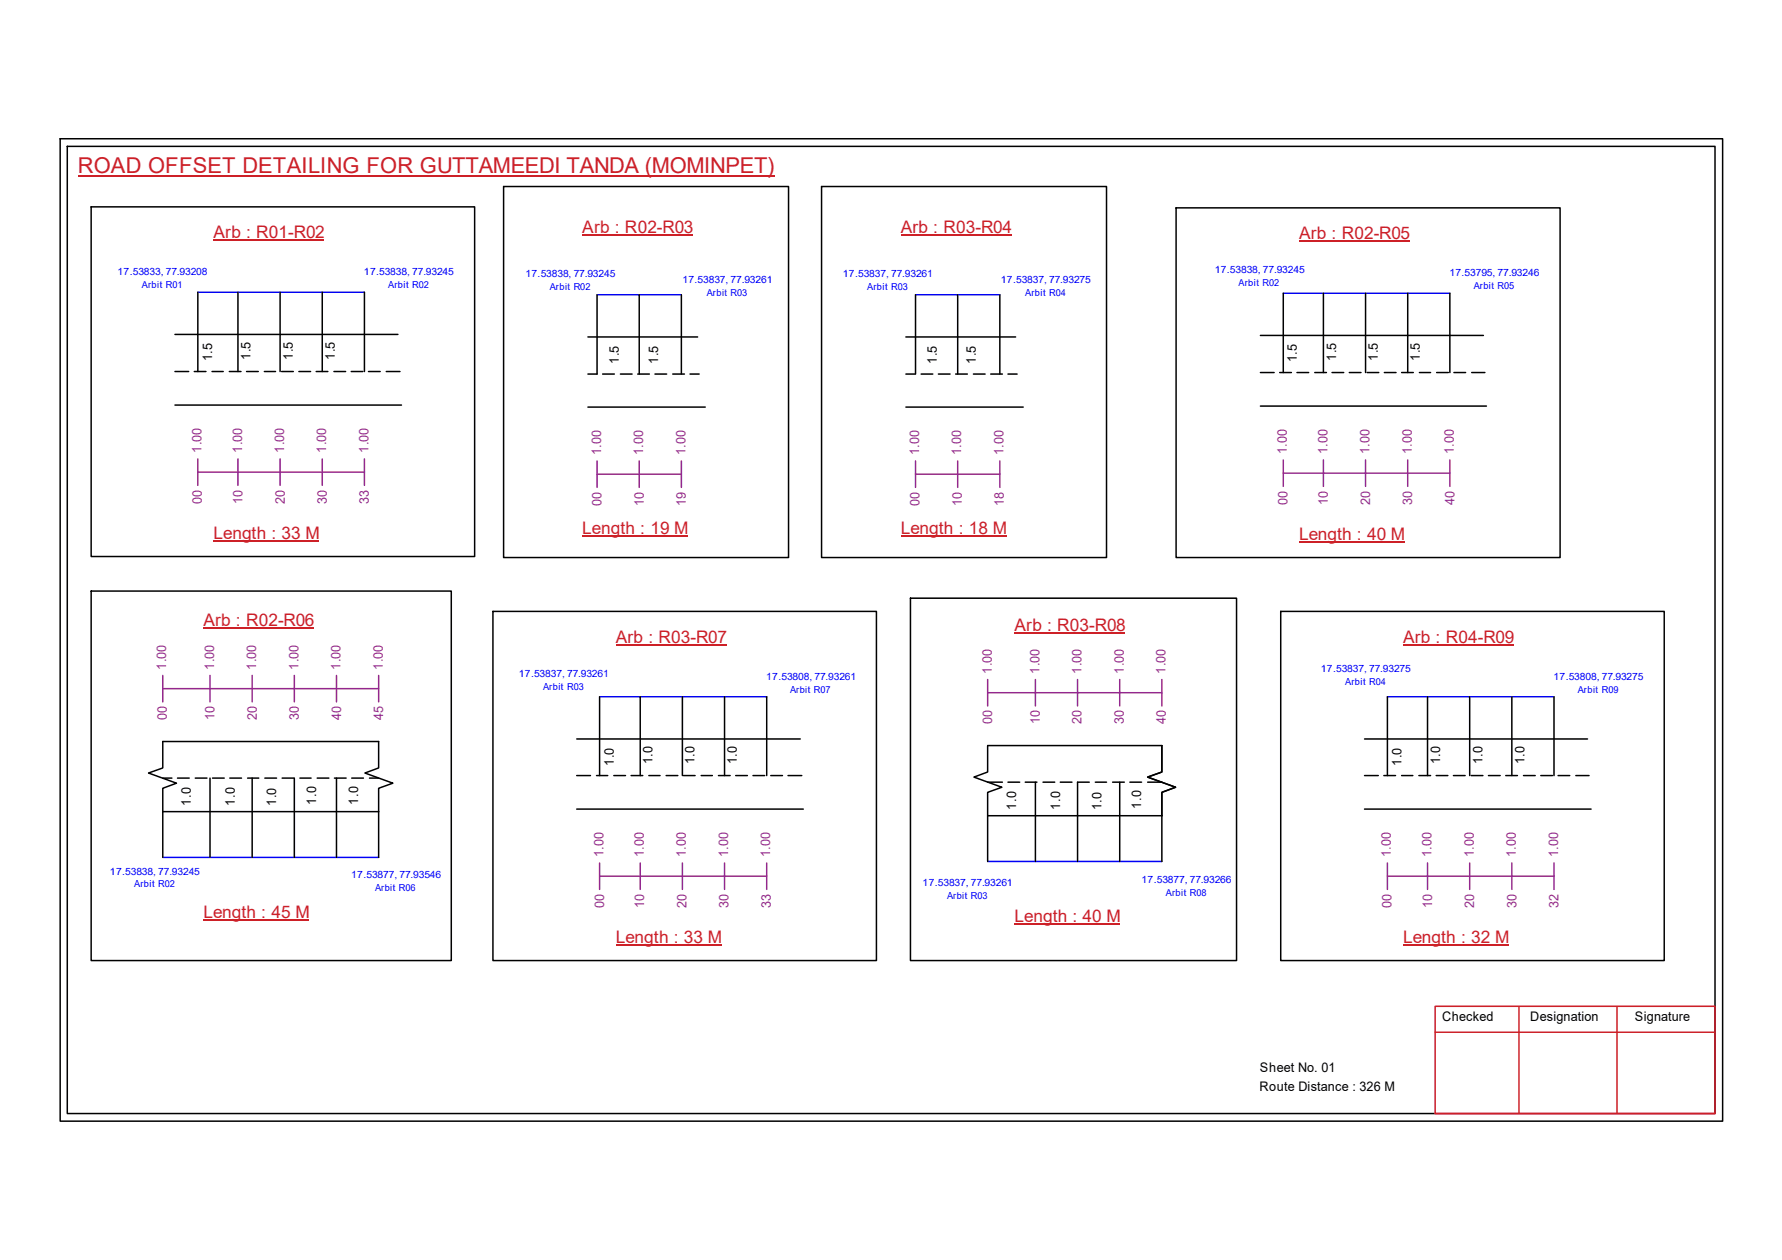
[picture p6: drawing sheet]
<svg xmlns="http://www.w3.org/2000/svg" width="297mm" height="210mm" viewBox="0 0 297 210" stroke-linecap="round" stroke-linejoin="round" font-family="sans-serif">
<g fill="none" stroke="#000" stroke-width=".25">
<path d="M10 23.1h277.1v163.7h-277.1zM11.2 24.4h274.7v161.1h-274.7zM15.2 34.5h63.9v58.2h-63.9zM83.9 31.1h47.5v61.8h-47.5zM136.9 31.1h47.5v61.8h-47.5zM196 34.6h64.1v58.3h-64.1zM29.2 55.7h37.1M33 48.7v13.2M39.7 48.7v13.2M46.7 48.7v13.2M53.7 48.7v13.2M60.7 48.7v13.2"/>
<path d="M98 56.1h18.3M99.5 49.1v13.2h-1.5M106.5 49.1v13.2M113.6 49.1v13.2M151 56.1h18.3M152.6 49.1v13.2M159.6 49.1v13.2M166.7 49.1v13.2M210.1 55.9h37.2M213.9 48.9v13.2M220.6 48.9v13.2M227.6 48.9v13.2"/>
<path d="M234.7 48.9v13.2M241.7 48.9v13.2M29.2 67.5h37.7M29.2 61.9h2.3M32.4 61.9h1.9M35.3 61.9h1.9M38.2 61.9h2M41.1 61.9h1.9M44.1 61.9h1.8M46.9 61.9h2M49.8 61.9h2M52.7 61.9h1.9"/>
<path d="M55.7 61.9h1.9M58.5 61.9h2M61.4 61.9h2M64.4 61.9h2.3M98 67.8h19.6M100.5 62.3h1.9M103.4 62.3h2M106.3 62.3h1.9M109.2 62.3h1.9M112.1 62.3h2M115 62.3h1.5M151 67.8h19.6"/>
<path d="M151 62.3h1.5M153.5 62.3h2M156.4 62.3h2M159.3 62.3h1.9M162.3 62.3h1.9M165.1 62.3h2M168 62.3h1.5M210.1 67.6h37.7M210.1 62.1h2.3M213.3 62.1h2M216.2 62.1h1.9M219.2 62.1h1.9"/>
<path d="M222 62.1h2M224.9 62.1h2M227.9 62.1h1.9M230.8 62.1h1.9M233.6 62.1h2M236.6 62.1h1.9M239.5 62.1h1.9M242.4 62.1h1.9M245.3 62.1h2.2M15.2 98.5h60v61.5h-60zM151.8 99.7h54.3v60.3h-54.3zM82.2 101.9h63.9v58.1h-63.9z"/>
<path d="M99.9 116.1v13.1M106.7 116.1v13.1M113.7 116.1v13.1M120.8 116.1v13.1M127.8 116.1v13.1M213.5 101.9h63.9v58.1h-63.9zM231.3 116.1v13.1M238 116.1v13.1M245 116.1v13.1M252 116.1v13.1M259 116.1v13.1M27.1 135.2v-3.9l2.3-.8-4.6-1.7 2.3-.9v-4.4h36v4.4l-2.3 .9 4.7 1.7-2.4 .8v3.9"/>
<path d="M27.1 135.2h36M27.1 129.6h1.6M27.1 135.2v7.6M29.6 129.6h1.9M32.6 129.6h1.9M35 129.6v13.2M35.4 129.6h2M38.3 129.6h2M41.3 129.6h1.8M42 129.6v13.2M44.2 129.6h1.9M47 129.6h2"/>
<path d="M49.1 129.6v13.2M50 129.6h1.9M52.9 129.6h1.9M55.7 129.6h2M56.1 129.6v13.2M58.6 129.6h2M61.6 129.6h1.5M63.1 135.2v7.6M96.1 123.1h37.3M96.1 134.8h37.8M96.1 129.2h2.3M99.4 129.2h1.9"/>
<path d="M102.3 129.2h2M105.2 129.2h1.9M108.2 129.2h1.8M111 129.2h2M113.9 129.2h2M116.9 129.2h1.8M119.8 129.2h1.9M122.6 129.2h2M125.5 129.2h2M128.5 129.2h1.9M131.4 129.2h2.2M164.6 135.9v-3.9l2.4-.9-4.7-1.6 2.3-.9v-4.4h29.1v4.4l-2.4 .9 4.7 1.6-2.3 .9v3.9"/>
<path d="M164.6 135.9h29.1M164.6 130.3h2.5M164.6 135.9v7.6M168 130.3h2M170.9 130.3h1.9M172.6 130.3v13.2M173.9 130.3h1.9M176.7 130.3h2M181.6 130.3h-2v13.2M182.6 130.3h1.8M185.5 130.3h1.9M186.6 130.3v13.2"/>
<path d="M188.3 130.3h2M191.3 130.3h2.4M193.7 135.9v7.6M227.5 123.1h37.1M227.5 134.8h37.7M227.5 129.2h2.2M230.7 129.2h1.9M233.6 129.2h1.9M236.5 129.2h2M239.4 129.2h1.9M242.3 129.2h1.9M245.2 129.2h2"/>
<path d="M248.1 129.2h2M251 129.2h1.9M254 129.2h1.9M256.8 129.2h2M259.7 129.2h2M262.7 129.2h2.2"/>
</g>
<path d="M239.2 167.6h46.7v17.9h-46.7zM239.2 172h46.7M253.2 167.6v17.9M269.5 167.6v17.9" fill="none" stroke="#cc1f26" stroke-width=".25"/>
<path d="M13 29.3h116.1" fill="none" stroke="#cd2027" stroke-width=".25"/>
<path d="M33 48.7h27.7M99.5 49.1h14.1M152.6 49.1h14.1M213.9 48.9h27.8M99.9 116.1h27.9M231.3 116.1h27.7M27.1 142.8h36M164.6 143.5h29.1" fill="none" stroke="#00f" stroke-width=".25"/>
<g fill="none" stroke="#93278f" stroke-width=".25">
<path d="M33 78.7h27.7M33 76.5v4.4M39.7 76.5v4.4M46.7 76.5v4.4M53.7 76.5v4.4M60.7 76.5v4.4M99.5 79h14.1M99.5 76.8v4.4M106.5 76.8v4.4M113.6 76.8v4.4M152.6 79h14.1M152.6 76.8v4.4"/>
<path d="M159.6 76.8v4.4M166.7 76.8v4.4M213.9 78.8h27.8M213.9 76.6v4.4M220.6 76.6v4.4M227.6 76.6v4.4M234.7 76.6v4.4M241.7 76.6v4.4M27.1 114.7h36M27.1 112.5v4.4M35 112.5v4.4M42 112.5v4.4"/>
<path d="M49.1 112.5v4.4M56.1 112.5v4.4M63.1 112.5v4.4M164.6 115.4h29.1M164.6 113.2v4.4M172.6 113.2v4.4M179.6 113.2v4.4M186.6 113.2v4.4M193.7 113.2v4.4M99.9 146h27.9M99.9 143.8v4.4M106.7 143.8v4.4"/>
<path d="M113.7 143.8v4.4M120.8 143.8v4.4M127.8 143.8v4.4M231.3 146h27.7M231.3 143.8v4.4M238 143.8v4.4M245 143.8v4.4M252 143.8v4.4M259 143.8v4.4"/>
</g>
<g fill="none" stroke="#cd2027" stroke-width=".17">
<path d="M97.1 39.2h18.4M150.2 39.2h18.4M35.6 40h18.5M216.5 40.2h18.5M35.6 90.2h17.6M97.1 89.2h17.6M150.2 89.2h17.6M216.5 90.3h17.6M33.9 104.6h18.5M102.7 107.4h18.4M169.1 105.5h18.5M233.9 107.4h18.4"/>
<path d="M33.9 153.3h17.6M102.7 157.5h17.6M169.1 154h17.6M233.9 157.5h17.6"/>
</g>
<text font-size="3.6" fill="#cd2027" x="13" y="28.9">ROAD OFFSET DETAILING FOR GUTTAMEEDI TANDA (MOMINPET)</text>
<g font-size="2.9" fill="#cd2027">
<text x="35.6" y="39.7">Arb : R01-R02</text>
<text x="97.1" y="38.9">Arb : R02-R03</text>
<text x="150.2" y="38.9">Arb : R03-R04</text>
<text x="216.5" y="39.9">Arb : R02-R05</text>
<text x="35.6" y="89.8">Length : 33 M</text>
<text x="97.1" y="88.9">Length : 19 M</text>
<text x="150.2" y="88.9">Length : 18 M</text>
<text x="216.5" y="90">Length : 40 M</text>
<text x="33.9" y="104.2">Arb : R02-R06</text>
<text x="102.7" y="107.1">Arb : R03-R07</text>
<text x="169.1" y="105.2">Arb : R03-R08</text>
<text x="233.9" y="107.1">Arb : R04-R09</text>
<text x="33.9" y="153">Length : 45 M</text>
<text x="169.1" y="153.7">Length : 40 M</text>
<text x="102.7" y="157.1">Length : 33 M</text>
<text x="233.9" y="157.1">Length : 32 M</text>
</g>
<g font-size="2.2">
<text x="41.8" y="59.9" transform="rotate(-90 41.8 59.9)">1.5</text>
<text x="48.8" y="59.9" transform="rotate(-90 48.8 59.9)">1.5</text>
<text x="55.8" y="59.9" transform="rotate(-90 55.8 59.9)">1.5</text>
<text x="35.3" y="60.2" transform="rotate(-90 35.3 60.2)">1.5</text>
<text x="103.2" y="60.6" transform="rotate(-90 103.2 60.6)">1.5</text>
<text x="109.7" y="60.6" transform="rotate(-90 109.7 60.6)">1.5</text>
<text x="156.2" y="60.6" transform="rotate(-90 156.2 60.6)">1.5</text>
<text x="162.7" y="60.6" transform="rotate(-90 162.7 60.6)">1.5</text>
<text x="216.2" y="60.4" transform="rotate(-90 216.2 60.4)">1.5</text>
<text x="222.7" y="60.1" transform="rotate(-90 222.7 60.1)">1.5</text>
<text x="229.7" y="60.1" transform="rotate(-90 229.7 60.1)">1.5</text>
<text x="236.7" y="60.1" transform="rotate(-90 236.7 60.1)">1.5</text>
<text x="102.3" y="127.6" transform="rotate(-90 102.3 127.6)">1.0</text>
<text x="108.8" y="127.3" transform="rotate(-90 108.8 127.3)">1.0</text>
<text x="115.8" y="127.3" transform="rotate(-90 115.8 127.3)">1.0</text>
<text x="122.8" y="127.3" transform="rotate(-90 122.8 127.3)">1.0</text>
<text x="233.6" y="127.6" transform="rotate(-90 233.6 127.6)">1.0</text>
<text x="240.1" y="127.3" transform="rotate(-90 240.1 127.3)">1.0</text>
<text x="247.1" y="127.3" transform="rotate(-90 247.1 127.3)">1.0</text>
<text x="254.1" y="127.3" transform="rotate(-90 254.1 127.3)">1.0</text>
<text x="31.8" y="134.2" transform="rotate(-90 31.8 134.2)">1.0</text>
<text x="39.2" y="134.2" transform="rotate(-90 39.2 134.2)">1.0</text>
<text x="46" y="134.3" transform="rotate(-90 46 134.3)">1.0</text>
<text x="52.7" y="134" transform="rotate(-90 52.7 134)">1.0</text>
<text x="59.7" y="134" transform="rotate(-90 59.7 134)">1.0</text>
<text x="169.4" y="134.9" transform="rotate(-90 169.4 134.9)">1.0</text>
<text x="176.7" y="134.9" transform="rotate(-90 176.7 134.9)">1.0</text>
<text x="183.6" y="135" transform="rotate(-90 183.6 135)">1.0</text>
<text x="190.2" y="134.7" transform="rotate(-90 190.2 134.7)">1.0</text>
<text x="240.4" y="170.1">Checked</text>
<text x="255.1" y="170.1">Designation</text>
<text x="272.5" y="170.1">Signature</text>
<text x="210" y="178.6">Sheet No. 01</text>
<text x="209.9" y="181.7">Route Distance : 326 M</text>
</g>
<g font-size="2.2" fill="#93278f">
<text x="33.6" y="75.4" transform="rotate(-90 33.6 75.4)">1.00</text>
<text x="40.3" y="75.4" transform="rotate(-90 40.3 75.4)">1.00</text>
<text x="47.4" y="75.4" transform="rotate(-90 47.4 75.4)">1.00</text>
<text x="54.4" y="75.4" transform="rotate(-90 54.4 75.4)">1.00</text>
<text x="61.4" y="75.4" transform="rotate(-90 61.4 75.4)">1.00</text>
<text x="100.2" y="75.9" transform="rotate(-90 100.2 75.9)">1.00</text>
<text x="107.2" y="75.9" transform="rotate(-90 107.2 75.9)">1.00</text>
<text x="114.3" y="75.9" transform="rotate(-90 114.3 75.9)">1.00</text>
<text x="153.2" y="75.9" transform="rotate(-90 153.2 75.9)">1.00</text>
<text x="160.2" y="75.9" transform="rotate(-90 160.2 75.9)">1.00</text>
<text x="167.3" y="75.9" transform="rotate(-90 167.3 75.9)">1.00</text>
<text x="214.5" y="75.7" transform="rotate(-90 214.5 75.7)">1.00</text>
<text x="221.3" y="75.7" transform="rotate(-90 221.3 75.7)">1.00</text>
<text x="228.3" y="75.7" transform="rotate(-90 228.3 75.7)">1.00</text>
<text x="235.3" y="75.7" transform="rotate(-90 235.3 75.7)">1.00</text>
<text x="242.4" y="75.7" transform="rotate(-90 242.4 75.7)">1.00</text>
<text x="33.7" y="83.9" transform="rotate(-90 33.7 83.9)">00</text>
<text x="40.4" y="83.9" transform="rotate(-90 40.4 83.9)">10</text>
<text x="47.5" y="83.9" transform="rotate(-90 47.5 83.9)">20</text>
<text x="54.5" y="83.9" transform="rotate(-90 54.5 83.9)">30</text>
<text x="61.5" y="83.9" transform="rotate(-90 61.5 83.9)">33</text>
<text x="100.3" y="84.3" transform="rotate(-90 100.3 84.3)">00</text>
<text x="107.3" y="84.3" transform="rotate(-90 107.3 84.3)">10</text>
<text x="114.3" y="84.3" transform="rotate(-90 114.3 84.3)">19</text>
<text x="153.3" y="84.3" transform="rotate(-90 153.3 84.3)">00</text>
<text x="160.3" y="84.3" transform="rotate(-90 160.3 84.3)">10</text>
<text x="167.3" y="84.3" transform="rotate(-90 167.3 84.3)">18</text>
<text x="214.6" y="84.1" transform="rotate(-90 214.6 84.1)">00</text>
<text x="221.4" y="84.1" transform="rotate(-90 221.4 84.1)">10</text>
<text x="228.4" y="84.1" transform="rotate(-90 228.4 84.1)">20</text>
<text x="235.4" y="84.1" transform="rotate(-90 235.4 84.1)">30</text>
<text x="242.4" y="84.1" transform="rotate(-90 242.4 84.1)">40</text>
<text x="27.7" y="111.6" transform="rotate(-90 27.7 111.6)">1.00</text>
<text x="35.7" y="111.6" transform="rotate(-90 35.7 111.6)">1.00</text>
<text x="42.7" y="111.6" transform="rotate(-90 42.7 111.6)">1.00</text>
<text x="49.7" y="111.6" transform="rotate(-90 49.7 111.6)">1.00</text>
<text x="56.8" y="111.6" transform="rotate(-90 56.8 111.6)">1.00</text>
<text x="63.8" y="111.6" transform="rotate(-90 63.8 111.6)">1.00</text>
<text x="165.3" y="112.3" transform="rotate(-90 165.3 112.3)">1.00</text>
<text x="173.3" y="112.3" transform="rotate(-90 173.3 112.3)">1.00</text>
<text x="180.3" y="112.3" transform="rotate(-90 180.3 112.3)">1.00</text>
<text x="187.3" y="112.3" transform="rotate(-90 187.3 112.3)">1.00</text>
<text x="194.3" y="112.3" transform="rotate(-90 194.3 112.3)">1.00</text>
<text x="27.8" y="120" transform="rotate(-90 27.8 120)">00</text>
<text x="35.8" y="120" transform="rotate(-90 35.8 120)">10</text>
<text x="42.8" y="120" transform="rotate(-90 42.8 120)">20</text>
<text x="49.8" y="120" transform="rotate(-90 49.8 120)">30</text>
<text x="56.9" y="120" transform="rotate(-90 56.9 120)">40</text>
<text x="63.9" y="120" transform="rotate(-90 63.9 120)">45</text>
<text x="165.4" y="120.7" transform="rotate(-90 165.4 120.7)">00</text>
<text x="173.4" y="120.7" transform="rotate(-90 173.4 120.7)">10</text>
<text x="180.3" y="120.7" transform="rotate(-90 180.3 120.7)">20</text>
<text x="187.3" y="120.7" transform="rotate(-90 187.3 120.7)">30</text>
<text x="194.3" y="120.7" transform="rotate(-90 194.3 120.7)">40</text>
<text x="100.6" y="142.8" transform="rotate(-90 100.6 142.8)">1.00</text>
<text x="107.3" y="142.8" transform="rotate(-90 107.3 142.8)">1.00</text>
<text x="114.3" y="142.8" transform="rotate(-90 114.3 142.8)">1.00</text>
<text x="121.4" y="142.8" transform="rotate(-90 121.4 142.8)">1.00</text>
<text x="128.4" y="142.8" transform="rotate(-90 128.4 142.8)">1.00</text>
<text x="231.9" y="142.8" transform="rotate(-90 231.9 142.8)">1.00</text>
<text x="238.6" y="142.8" transform="rotate(-90 238.6 142.8)">1.00</text>
<text x="245.7" y="142.8" transform="rotate(-90 245.7 142.8)">1.00</text>
<text x="252.7" y="142.8" transform="rotate(-90 252.7 142.8)">1.00</text>
<text x="259.7" y="142.8" transform="rotate(-90 259.7 142.8)">1.00</text>
<text x="100.7" y="151.3" transform="rotate(-90 100.7 151.3)">00</text>
<text x="107.4" y="151.3" transform="rotate(-90 107.4 151.3)">10</text>
<text x="114.4" y="151.3" transform="rotate(-90 114.4 151.3)">20</text>
<text x="121.5" y="151.3" transform="rotate(-90 121.5 151.3)">30</text>
<text x="128.5" y="151.3" transform="rotate(-90 128.5 151.3)">33</text>
<text x="231.9" y="151.3" transform="rotate(-90 231.9 151.3)">00</text>
<text x="238.7" y="151.3" transform="rotate(-90 238.7 151.3)">10</text>
<text x="245.7" y="151.3" transform="rotate(-90 245.7 151.3)">20</text>
<text x="252.8" y="151.3" transform="rotate(-90 252.8 151.3)">30</text>
<text x="259.8" y="151.3" transform="rotate(-90 259.8 151.3)">32</text>
</g>
<g font-size="1.7" fill="#00f">
<text x="19.6" y="45.9">17.53833, 77.93208</text>
<text x="60.7" y="45.9">17.53838, 77.93245</text>
<text x="87.6" y="46.2">17.53838, 77.93245</text>
<text x="113.7" y="47.2">17.53837, 77.93261</text>
<text x="140.5" y="46.1">17.53837, 77.93261</text>
<text x="166.8" y="47.2">17.53837, 77.93275</text>
<text x="202.5" y="45.6">17.53838, 77.93245</text>
<text x="241.6" y="46.1">17.53795, 77.93246</text>
<text x="86.5" y="112.9">17.53837, 77.93261</text>
<text x="127.7" y="113.2">17.53808, 77.93261</text>
<text x="220.2" y="112">17.53837, 77.93275</text>
<text x="259" y="113.2">17.53808, 77.93275</text>
<text x="18.3" y="145.7">17.53838, 77.93245</text>
<text x="58.5" y="146.3">17.53877, 77.93546</text>
<text x="153.8" y="147.6">17.53837, 77.93261</text>
<text x="190.3" y="147.1">17.53877, 77.93266</text>
</g>
<g font-size="1.6" fill="#00f">
<text x="206.5" y="47.7">Arbit R02</text>
<text x="23.7" y="48">Arbit R01</text>
<text x="64.7" y="48">Arbit R02</text>
<text x="91.6" y="48.3">Arbit R02</text>
<text x="117.8" y="49.3">Arbit R03</text>
<text x="144.6" y="48.3">Arbit R03</text>
<text x="170.9" y="49.3">Arbit R04</text>
<text x="245.7" y="48.2">Arbit R05</text>
<text x="90.5" y="115">Arbit R03</text>
<text x="131.7" y="115.4">Arbit R07</text>
<text x="224.2" y="114.1">Arbit R04</text>
<text x="263" y="115.4">Arbit R09</text>
<text x="22.4" y="147.8">Arbit R02</text>
<text x="62.5" y="148.4">Arbit R06</text>
<text x="157.9" y="149.7">Arbit R03</text>
<text x="194.3" y="149.2">Arbit R08</text>
</g>
</svg>
